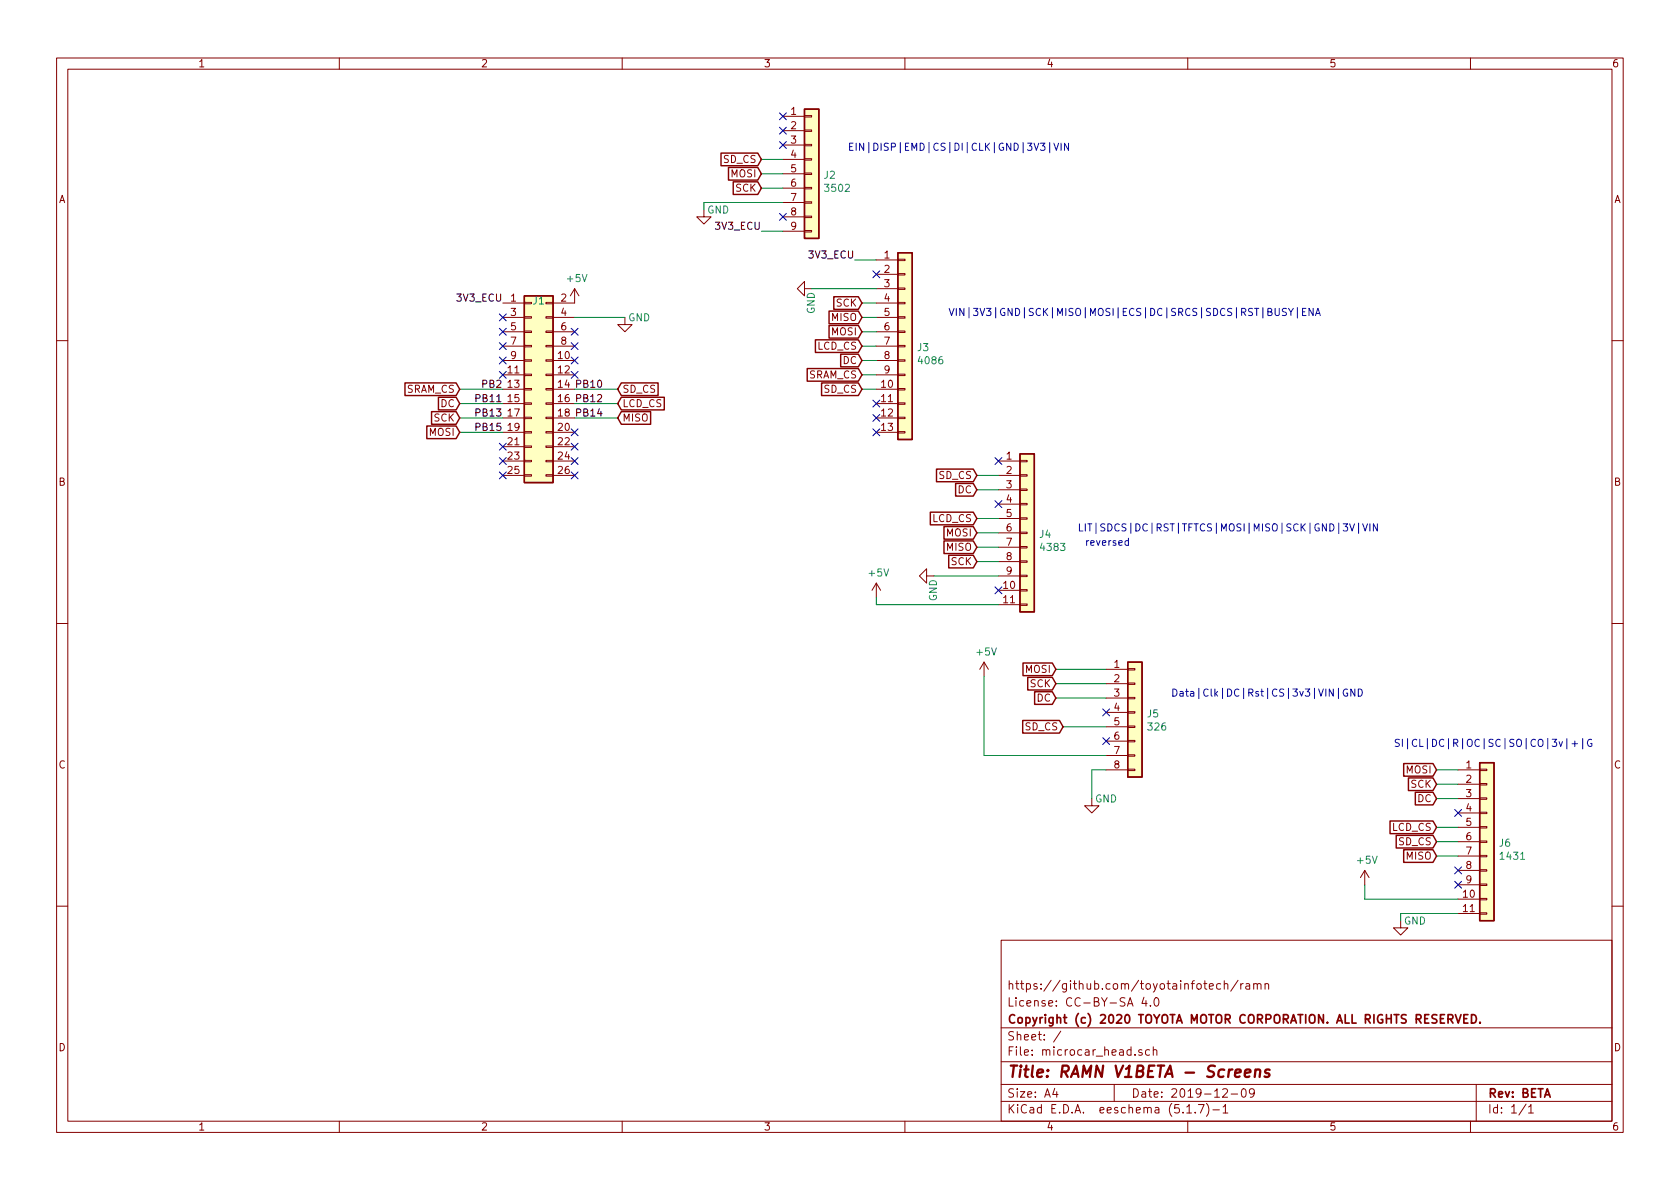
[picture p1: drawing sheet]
<svg xmlns="http://www.w3.org/2000/svg" width="297mm" height="210mm" viewBox="0 0 297 210" stroke-linecap="round" stroke-linejoin="round" font-family="sans-serif">
<g fill="none" stroke="#840000" stroke-width=".18">
<path d="M10 10.3h277v189.9h-277zM12 12.2h273v186.1h-273zM60 10.3v1.9M110 10.3v1.9M160 10.3v1.9M210 10.3v1.9M260 10.3v1.9M124.5 37.1v1.2h1.2l-1.2 1.3-1.3-1.3h1.3M138.4 20.6h3.8M138.4 23.1h3.8M138.4 25.6h3.8M138.4 28.2h3.8"/>
<path d="M138.4 30.7h3.8M138.4 33.3h3.8M138.4 35.8h3.8M138.4 38.3h3.8M142.2 35.7h1.3v.2h-1.3zM142.2 38.2h1.3v.3h-1.3zM142.2 33.1h1.3v.3h-1.3zM142.2 28.1h1.3v.2h-1.3zM142.2 25.5h1.3v.3h-1.3zM142.2 23h1.3v.2h-1.3zM142.2 20.4h1.3v.3h-1.3zM142.2 30.6h1.3v.3h-1.3z"/>
<path d="M88.9 53.6h3.8M88.9 56.1h3.8M88.9 58.7h3.8M92.7 58.5h1.3v.3h-1.3zM92.7 56h1.3v.3h-1.3zM92.7 53.5h1.3v.2h-1.3zM96.5 58.5h1.3v.3h-1.3zM96.5 56h1.3v.3h-1.3zM96.5 53.5h1.3v.2h-1.3zM97.8 56.1h3.8M97.8 58.7h3.8M101.6 51v2.6h-3.8"/>
<path d="M101.6 51l-.8 1.3M101.6 51l.8 1.3M110.5 56.1v1.3h1.3l-1.3 1.3-1.3-1.3h1.3M138.4 40.9h3.8M142.2 40.8h1.3v.2h-1.3zM142.2 51v-1.2l-1.2 1.2 1.2 1.3v-1.3h1.3M154.9 53.6h3.8M154.9 56.1h3.8M154.9 58.7h3.8M154.9 46h3.8M154.9 48.5h3.8M154.9 51h3.8"/>
<path d="M158.7 58.5h1.3v.3h-1.3zM158.7 56h1.3v.3h-1.3zM158.7 53.5h1.3v.2h-1.3zM158.7 50.9h1.3v.3h-1.3zM158.7 48.4h1.3v.2h-1.3zM158.7 45.8h1.3v.3h-1.3zM10 60.2h2M88.9 63.7h3.8M88.9 66.3h3.8M88.9 68.8h3.8M88.9 71.4h3.8M88.9 73.9h3.8"/>
<path d="M88.9 76.4h3.8M88.9 79h3.8M88.9 61.2h3.8M92.7 73.8h1.3v.2h-1.3zM92.7 76.3h1.3v.3h-1.3zM92.7 78.9h1.3v.2h-1.3zM92.7 71.2h1.3v.3h-1.3zM92.7 66.2h1.3v.2h-1.3zM92.7 63.6h1.3v.3h-1.3zM92.7 61.1h1.3v.2h-1.3zM92.7 68.7h1.3v.3h-1.3zM96.5 73.8h1.3v.2h-1.3z"/>
<path d="M96.5 76.3h1.3v.3h-1.3zM96.5 78.9h1.3v.2h-1.3zM96.5 71.2h1.3v.3h-1.3zM96.5 66.2h1.3v.2h-1.3zM96.5 63.6h1.3v.3h-1.3zM96.5 61.1h1.3v.2h-1.3zM96.5 68.7h1.3v.3h-1.3zM97.8 63.7h3.8M97.8 66.3h3.8M97.8 68.8h3.8M97.8 71.4h3.8M97.8 73.9h3.8"/>
<path d="M97.8 76.4h3.8M97.8 79h3.8M97.8 61.2h3.8M154.9 63.7h3.8M154.9 66.3h3.8M154.9 68.8h3.8M154.9 71.4h3.8M154.9 73.9h3.8M154.9 76.4h3.8M154.9 61.2h3.8M158.7 66.2h1.3v.2h-1.3zM158.7 68.7h1.3v.3h-1.3z"/>
<path d="M158.7 71.2h1.3v.3h-1.3zM158.7 73.8h1.3v.2h-1.3zM158.7 76.3h1.3v.3h-1.3zM158.7 63.6h1.3v.3h-1.3zM158.7 61.1h1.3v.2h-1.3zM285 60.2h2M88.9 81.5h3.8M88.9 84.1h3.8M92.7 81.4h1.3v.3h-1.3zM92.7 83.9h1.3v.3h-1.3zM96.5 81.4h1.3v.3h-1.3zM96.5 83.9h1.3v.3h-1.3z"/>
<path d="M97.8 81.5h3.8M97.8 84.1h3.8M176.5 81.5h3.8M176.5 84.1h3.8M176.5 86.6h3.8M176.5 89.1h3.8M176.5 91.7h3.8M176.5 94.2h3.8M176.5 96.8h3.8M176.5 99.3h3.8M180.3 99.2h1.3v.2h-1.3zM180.3 96.6h1.3v.3h-1.3z"/>
<path d="M180.3 91.6h1.3v.2h-1.3zM180.3 89h1.3v.3h-1.3zM180.3 86.5h1.3v.2h-1.3zM180.3 83.9h1.3v.3h-1.3zM180.3 94.1h1.3v.3h-1.3zM180.3 81.4h1.3v.3h-1.3zM10 110.3h2M154.9 103.1l-.7 1.3M154.9 103.1v2.6M154.9 103.1l.8 1.3M163.8 101.8v-1.2l-1.2 1.2 1.2 1.3v-1.3h1.3M174 117.1l-.8 1.3"/>
<path d="M174 117.1v2.5M174 117.1l.8 1.3M176.5 104.4h3.8M176.5 106.9h3.8M176.5 101.8h3.8M180.3 101.7h1.3v.3h-1.3zM180.3 104.3h1.3v.2h-1.3zM180.3 106.8h1.3v.3h-1.3zM195.6 118.4h3.8M199.4 118.2h1.3v.3h-1.3zM285 110.3h2M195.6 136.1h3.8"/>
<path d="M195.6 120.9h3.8M195.6 123.4h3.8M195.6 126h3.8M195.6 128.5h3.8M195.6 131.1h3.8M195.6 133.6h3.8M199.4 130.9h1.3v.3h-1.3zM199.4 133.5h1.3v.2h-1.3zM199.4 136h1.3v.3h-1.3zM199.4 128.4h1.3v.2h-1.3zM199.4 123.3h1.3v.3h-1.3zM199.4 120.8h1.3v.2h-1.3z"/>
<path d="M199.4 125.9h1.3v.2h-1.3zM257.8 136.1h3.8M257.8 138.7h3.8M261.6 138.6h1.3v.2h-1.3zM261.6 136h1.3v.3h-1.3zM193 141.2v1.3h1.3l-1.3 1.3-1.2-1.3h1.2M241.3 153.9l-.8 1.3M241.3 153.9v2.6M241.3 153.9l.8 1.3M257.8 159h3.8M257.8 141.2h3.8M257.8 143.8h3.8"/>
<path d="M257.8 146.3h3.8M257.8 148.8h3.8M257.8 151.4h3.8M257.8 153.9h3.8M257.8 156.5h3.8M261.6 153.8h1.3v.2h-1.3zM261.6 156.3h1.3v.3h-1.3zM261.6 158.9h1.3v.2h-1.3zM261.6 151.3h1.3v.2h-1.3zM261.6 146.2h1.3v.2h-1.3zM261.6 143.6h1.3v.3h-1.3zM261.6 141.1h1.3v.2h-1.3z"/>
<path d="M261.6 148.7h1.3v.3h-1.3zM10 160.2h2M177 166.3h108v32h-108zM202.3 176.3l-.4 1.1h.9M202.6 176.9v1M203.4 177.8v.1M204.2 176.6l.2-.2a.8 .8 0 0 1 .5 .8 .8 .8 0 0 1-.5 .7l-.2-.1-.2-.4zM213.8 174.4l.7-.1v-.3l-.5-.1-.2 .2 .1 .7h.6M215.8 174l-.4-.1-.3 .3 .1 .6 .2 .1 .4-.1M216.5 174.1l.2-.2 .3 .1 .1 .9M216.5 173.4v1.5M218.9 173.3l-1.3 2"/>
<path d="M219.4 173.9v1M219.8 173.9l-.4 .3M220.3 174h.6l.1 .9M221 174.3l-.6 .1a.29 .29 0 0 0-.2 .2 .29 .29 0 0 0 .2 .3l.6-.1M221.7 174.1l.2-.2 .3 .1 .1 .9M221.7 173.9v1M222.3 174.1a.36 .36 0 0 1 .3-.2 .36 .36 0 0 1 .4 .2v.8M223.7 174.1l.2-.2 .3 .1 .1 .9M223.7 173.9v1M247.6 162.8v1.3h1.3l-1.3 1.2-1.2-1.2h1.2M257.8 161.5h3.8M261.6 161.4h1.3v.3h-1.3z"/>
<path d="M285 160.2h2M60 198.3v1.9M110 198.3v1.9M160 198.3v1.9M177 194.8h108M177 191.8h108M177 187.8h108M177 181.8h108M186.5 192.5l-.4 1h1M186.8 193v1M187.6 182.3l-1.3 2M197 191.8v3"/>
<path d="M200.7 186.5v.1M201.9 185.7a.37 .37 0 0 0-.6 .1l.1 .2 .5 .2 .1 .1-.2 .3-.5-.1M203.3 185.7l-.5-.1-.3 .3 .1 .6 .2 .1 .5-.1M203.9 185.7h.1a.37 .37 0 0 1 .5 .1v.8M203.9 185.1v1.5M209.8 195.8l.5-.5v1.5M209.8 196.8h.9M210 198.3v1.9M211.3 196.7v.1M211.9 195.3h1l-.7 1.5M213.3 195.1a1.71 1.71 0 0 1 0 2.3M214.5 196.3h1.1"/>
<path d="M216.2 192.7l.2-.2h.4l.2 .5-.9 1h.9M216.3 195.8l.4-.5v1.5M216.3 196.8h.8M217.7 193.5h1.1M219.6 192.7l.4-.2a.94 .94 0 0 1 0 1.5 .82 .82 0 0 1-.4-1.3zM221.8 193.2l-.3 .3h-.3l-.3-.3v-.4l.2-.2 .4-.1 .2 .2a1.13 1.13 0 0 1-.2 1.2l-.4 .1M260 198.3v1.9M261 191.8v6.5M269.8 195.2l-1.2 2M270.3 195.8l.4-.5v1.5M270.3 196.8h.8"/>
</g>
<path d="M220.1 189.8l1-.2-.1-.4-.5-.1-.4 .3v.9l.2 .1 .6-.1M222 189.3a.52 .52 0 0 1 .8 .1l-.1 1M222 189.1l-.2 1.3M224.5 189.2l-.5-.1-.2 .1-.1 .3 .2 .3 .5 .1 .1 .3-.2 .1-.2 .1-.5-.1" fill="none" stroke="#840000" stroke-width=".41"/>
<path d="M257.3 179.4l.5 1.5 .5-1.5M259.5 179.4h-.7v1.5h.7M260.2 179.4a.76 .76 0 0 1 .8 .8 .76 .76 0 0 1-.8 .7zM258.8 180.1h.5M261.7 180.8v.1" fill="none" stroke="#840000" stroke-width=".3"/>
<g fill="#ffffc2" stroke="#ffffc2" stroke-width=".18">
<path d="M92.7 52.3h5.1v33h-5.1z"/>
<path d="M261.6 134.9h2.6v27.9h-2.6z"/>
<path d="M180.3 80.3h2.6v27.9h-2.6z"/>
<path d="M142.2 19.3h2.6v22.9h-2.6z"/>
<path d="M158.7 44.7h2.6v33h-2.6z"/>
<path d="M199.4 117.1h2.5v20.3h-2.5z"/>
</g>
<g fill="none" stroke="#840000" stroke-width=".25">
<path d="M142.2 19.3h2.6v22.9h-2.6zM127.5 27.1h6.5l.6 1.1-.6 1.1h-6.5zM128.8 29.6h5.2l.6 1.1-.6 1.1h-5.2zM129.6 32.2h4.4l.6 1.1-.6 1.1h-4.4zM92.7 52.3h5.1v33h-5.1zM146.6 55h5.2l.6 1.1-.6 1.1h-5.2zM146.6 57.6h5.2l.6 1.1-.6 1.1h-5.2zM147.4 52.5h4.4l.6 1.1-.6 1.1h-4.4zM158.7 44.7h2.6v33h-2.6zM71.6 67.7h9l.7 1.1-.7 1.1h-9zM75.5 75.3h5.1l.7 1.1-.7 1.2h-5.1zM76.3 72.8h4.3l.7 1.1-.7 1.1h-4.3z"/>
<path d="M77.5 70.3h3.1l.7 1.1-.7 1.1h-3.1zM109.9 67.7h6.5v2.2h-6.5l-.7-1.1zM109.9 70.3h7.5v2.2h-7.5l-.7-1.1zM109.9 72.8h5.1v2.2h-5.1l-.7-1.1zM142.7 65.2h9.1l.6 1.1-.6 1.1h-9.1zM144.2 60.1h7.6l.6 1.1-.6 1.1h-7.6zM145.3 67.7h6.5l.6 1.1-.6 1.1h-6.5zM148.6 62.6h3.2l.6 1.1-.6 1.2h-3.2zM164.5 90.6h7.6l.6 1.1-.6 1.1h-7.6zM165.6 83h6.5l.6 1.1-.6 1.1h-6.5zM166.9 95.7h5.2l.6 1.1-.6 1.1h-5.2zM166.9 93.1h5.2l.6 1.1-.6 1.1h-5.2z"/>
<path d="M167.7 98.2h4.4l.6 1.1-.6 1.1h-4.4zM169 85.5h3.1l.6 1.1-.6 1.1h-3.1zM180.3 80.3h2.6v27.9h-2.6zM180.9 117.2h5.2l.6 1.2-.6 1.1h-5.2zM181.7 119.8h4.4l.6 1.1-.6 1.1h-4.4zM199.4 117.1h2.5v20.3h-2.5zM180.8 127.4h6.5l.7 1.1-.7 1.1h-6.5zM182.9 122.3h3.2l.6 1.1-.6 1.2h-3.2zM248.2 135h5.2l.6 1.1-.6 1.2h-5.2zM249 137.6h4.4l.6 1.1-.6 1.1h-4.4zM261.6 134.9h2.6v27.9h-2.6zM245.8 145.2h7.6l.6 1.1-.6 1.1h-7.6z"/>
<path d="M246.9 147.7h6.5l.6 1.1-.6 1.2h-6.5zM248.2 150.3h5.2l.6 1.1-.6 1.1h-5.2zM250.2 140.1h3.2l.6 1.1-.6 1.1h-3.2z"/>
</g>
<g fill="none" stroke="#008400" stroke-width=".18">
<path d="M134.6 33.3h3.8M134.6 28.2h3.8M134.6 30.7h3.8M138.4 35.8h-13.9v1.3M101.6 56.1h8.9M134.6 40.9h3.8M143.5 51h11.4M151.1 46h3.8M152.4 53.6h2.5M152.4 56.1h2.5M152.4 58.7h2.5M81.3 68.8h7.6"/>
<path d="M81.3 76.4h7.6M81.3 73.9h7.6M81.3 71.4h7.6M101.6 68.8h7.6M101.6 73.9h7.6M101.6 71.4h7.6M152.4 61.2h2.5M152.4 63.7h2.5M152.4 66.3h2.5M152.4 68.8h2.5M172.7 96.8h3.8M172.7 94.2h3.8"/>
<path d="M172.7 91.7h3.8M172.7 86.6h3.8M172.7 84.1h3.8M172.7 99.3h3.8M154.9 105.7v1.2h21.6M165.1 101.8h11.4M174 119.6v14h21.6M186.7 118.4h8.9M186.7 123.4h8.9M186.7 120.9h8.9M188 128.5h7.6M195.6 136.1h-2.6v5.1"/>
<path d="M254 136.1h3.8M254 138.7h3.8M241.3 156.5v2.5h16.5M254 151.4h3.8M254 148.8h3.8M254 146.3h3.8M254 141.2h3.8M257.8 161.5h-10.2v1.3"/>
</g>
<g fill="none" stroke="#0000c2" stroke-width=".18">
<path d="M182.8 25.3l.4 1.3 .5-1.3M184 25.3h.8l-.5 .5 .4 .1v.6l-.2 .1-.5-.1M185.6 25.2v1.8M186.3 25.3l.5 1.3 .4-1.3M187.6 25.3v1.3M188.9 25.3v1.3l-.7-1.3v1.3M224.2 55.1h.5l.2-.2-.1-.2-.6-.2v1.3h.5l.2-.1v-.3l-.3-.3M225.5 54.5v1.1l.2 .2 .4-.1 .1-.1v-1.1M227.5 54.6l-.5-.1-.3 .3 .1 .3 .6 .2v.4l-.2 .1-.5-.1M227.8 54.5l.4 .7 .5-.7M228.2 55.2v.6M229.4 54.4v1.8"/>
<path d="M230.3 55.1h.4M230.9 54.5h-.6v1.3h.6M232.2 54.5v1.3l-.8-1.3v1.3M232.6 55.8l.4-1.3 .5 1.3M232.7 55.4h.6M199.5 95.7l-.3-.1-.3 .2 .1 .6h.5M199.5 95.2v1.2M236.7 92.5v1.8M237.5 92.6h.8l-.5 .5 .4 .1v.6l-.2 .1-.5-.1M238.6 92.6l.5 1.3 .4-1.3M240.2 92.5v1.8M240.9 92.6l.5 1.3 .4-1.3"/>
<path d="M242.2 92.6v1.3M243.5 92.6v1.3l-.7-1.3v1.3M235.7 121.8v1.3l-.7-1.3v1.3M236.7 121.7v1.8M238.2 121.9a.59 .59 0 0 0-.7 .6 .59 .59 0 0 0 .7 .6l.1-.5h-.3M239.5 121.8v1.3l-.7-1.3v1.3M240.2 121.8a.64 .64 0 0 1 .7 .7 .64 .64 0 0 1-.7 .6zM274.4 130.7h.8l-.4 .5 .4 .1v.5l-.2 .2-.6-.1M275.7 131.2l.2 .8 .4-.8M277 130.6v1.8M278 131.5h.9M278.4 131v1"/>
<path d="M279.8 130.6v1.8M281.4 130.8a.59 .59 0 0 0-.7 .6 .59 .59 0 0 0 .7 .5l.1-.4h-.3"/>
</g>
<g fill="none" stroke="#000084" stroke-width=".18">
<path d="M137.8 20l1.2 1.2M139 20l-1.2 1.2M137.8 37.7l1.2 1.3M137.8 25l1.2 1.3M137.8 22.5l1.2 1.2M139 37.7l-1.2 1.3M139 25l-1.2 1.3M139 22.5l-1.2 1.2M88.3 55.5l1.2 1.2M88.3 58.1l1.2 1.2M89.5 55.5l-1.2 1.2M89.5 58.1l-1.2 1.2"/>
<path d="M101 58.1l1.2 1.2M102.2 58.1l-1.2 1.2M154.3 47.9l1.2 1.2M155.5 47.9l-1.2 1.2M88.3 78.4l1.2 1.2M88.3 60.6l1.2 1.2M88.3 65.7l1.2 1.2M88.3 63.1l1.2 1.3M89.5 78.4l-1.2 1.2M89.5 60.6l-1.2 1.2M89.5 63.1l-1.2 1.3M89.5 65.7l-1.2 1.2"/>
<path d="M101 65.7l1.2 1.2M101 63.1l1.2 1.3M101 78.4l1.2 1.2M101 75.8l1.2 1.3M101 60.6l1.2 1.2M102.2 65.7l-1.2 1.2M102.2 63.1l-1.2 1.3M102.2 78.4l-1.2 1.2M102.2 75.8l-1.2 1.3M102.2 60.6l-1.2 1.2M154.3 73.3l1.2 1.2M154.3 70.8l1.2 1.2"/>
<path d="M154.3 75.8l1.2 1.3M155.5 73.3l-1.2 1.2M155.5 70.8l-1.2 1.2M155.5 75.8l-1.2 1.3M88.3 80.9l1.2 1.2M88.3 83.5l1.2 1.2M89.5 80.9l-1.2 1.2M89.5 83.5l-1.2 1.2M101 83.5l1.2 1.2M101 80.9l1.2 1.2M102.2 83.5l-1.2 1.2M102.2 80.9l-1.2 1.2"/>
<path d="M175.9 80.9l1.2 1.2M175.9 88.5l1.2 1.3M177.1 80.9l-1.2 1.2M177.1 88.5l-1.2 1.3M175.9 103.8l1.2 1.2M177.1 103.8l-1.2 1.2M195 125.4l1.2 1.2M195 130.4l1.2 1.3M196.2 125.4l-1.2 1.2M196.2 130.4l-1.2 1.3M257.2 143.1l1.2 1.3M257.2 153.3l1.2 1.2"/>
<path d="M257.2 155.8l1.2 1.3M258.4 143.1l-1.2 1.3M258.4 153.3l-1.2 1.2M258.4 155.8l-1.2 1.3"/>
</g>
<text font-size="2.8" fill="#840000" x="178" y="190.5">Title: RAMN V1BETA - Screens</text>
<g font-size="2.1" fill="#840000">
<text x="178" y="178">License: CC-BY-SA 4.0</text>
<text x="178" y="175">https://github.com/toyotainfotech/ramn</text>
<text x="178" y="184">Sheet: /</text>
<text x="178" y="181">Copyright (c) 2020 TOYOTA MOTOR CORPORATION. ALL RIGHTS RESERVED.</text>
<text x="178" y="186.7">File: microcar_head.sch</text>
<text x="178" y="196.9">KiCad E.D.A. eeschema (5.1.7)-1</text>
<text x="178" y="194.1">Size: A4</text>
<text x="200" y="194.1">Date: 2019-12-09</text>
<text x="263" y="194.1">Rev: BETA</text>
<text x="263" y="196.9">Id: 1/1</text>
</g>
<g font-size="1.8" fill="#840000">
<text x="35" y="11.9">1</text>
<text x="85" y="11.9">2</text>
<text x="135" y="11.9">3</text>
<text x="185" y="11.9">4</text>
<text x="235" y="11.9">5</text>
<text x="285" y="11.9">6</text>
<text x="139.9" y="20.3">1</text>
<text x="139.9" y="22.9">2</text>
<text x="127.9" y="28.8">SD_CS</text>
<text x="139.9" y="25.4">3</text>
<text x="139.9" y="27.9">4</text>
<text x="10.4" y="35.9">A</text>
<text x="129.3" y="31.4">MOSI</text>
<text x="130.1" y="33.9">SCK</text>
<text x="139.9" y="30.5">5</text>
<text x="139.9" y="33">6</text>
<text x="139.9" y="35.6">7</text>
<text x="285.4" y="35.9">A</text>
<text x="139.9" y="38.1">8</text>
<text x="139.9" y="40.6">9</text>
<text x="156.4" y="45.7">1</text>
<text x="90.3" y="53.3">1</text>
<text x="99.2" y="53.3">2</text>
<text x="156.4" y="48.3">2</text>
<text x="156.4" y="50.8">3</text>
<text x="156.4" y="53.3">4</text>
<text x="90.3" y="55.9">3</text>
<text x="90.3" y="58.4">5</text>
<text x="99.2" y="55.9">4</text>
<text x="99.2" y="58.4">6</text>
<text x="147.1" y="56.8">MISO</text>
<text x="147.1" y="59.3">MOSI</text>
<text x="147.9" y="54.2">SCK</text>
<text x="156.4" y="55.9">5</text>
<text x="156.4" y="58.4">6</text>
<text x="90.3" y="61">7</text>
<text x="90.3" y="63.5">9</text>
<text x="98.7" y="63.5">10</text>
<text x="99.2" y="61">8</text>
<text x="144.5" y="61.8">LCD_CS</text>
<text x="149" y="64.4">DC</text>
<text x="156.4" y="61">7</text>
<text x="156.4" y="63.5">8</text>
<text x="71.9" y="69.5">SRAM_CS</text>
<text x="89.8" y="66">11</text>
<text x="89.8" y="68.6">13</text>
<text x="89.8" y="71.1">15</text>
<text x="98.7" y="66">12</text>
<text x="110" y="69.5">SD_CS</text>
<text x="143" y="66.9">SRAM_CS</text>
<text x="145.7" y="69.5">SD_CS</text>
<text x="155.9" y="68.6">10</text>
<text x="155.9" y="71.1">11</text>
<text x="156.4" y="66">9</text>
<text x="76" y="77.1">MOSI</text>
<text x="76.8" y="74.5">SCK</text>
<text x="77.9" y="72">DC</text>
<text x="89.8" y="73.7">17</text>
<text x="89.8" y="76.2">19</text>
<text x="98.7" y="76.2">20</text>
<text x="110" y="72">LCD_CS</text>
<text x="110" y="74.5">MISO</text>
<text x="155.9" y="73.7">12</text>
<text x="155.9" y="76.2">13</text>
<text x="89.8" y="78.7">21</text>
<text x="89.8" y="81.3">23</text>
<text x="89.8" y="83.8">25</text>
<text x="98.7" y="78.7">22</text>
<text x="98.7" y="81.3">24</text>
<text x="98.7" y="83.8">26</text>
<text x="178" y="81.3">1</text>
<text x="178" y="83.8">2</text>
<text x="10.4" y="85.9">B</text>
<text x="166" y="84.7">SD_CS</text>
<text x="169.4" y="87.2">DC</text>
<text x="178" y="86.4">3</text>
<text x="178" y="88.9">4</text>
<text x="285.4" y="85.9">B</text>
<text x="164.8" y="92.3">LCD_CS</text>
<text x="167.4" y="94.9">MOSI</text>
<text x="178" y="91.4">5</text>
<text x="178" y="94">6</text>
<text x="167.4" y="97.4">MISO</text>
<text x="168.2" y="99.9">SCK</text>
<text x="178" y="96.5">7</text>
<text x="178" y="99.1">8</text>
<text x="178" y="101.6">9</text>
<text x="177.5" y="104.1">10</text>
<text x="177.5" y="106.7">11</text>
<text x="181.4" y="119">MOSI</text>
<text x="197" y="118.1">1</text>
<text x="182.2" y="121.5">SCK</text>
<text x="183.3" y="124.1">DC</text>
<text x="197" y="120.6">2</text>
<text x="197" y="123.2">3</text>
<text x="197" y="125.7">4</text>
<text x="181.3" y="129.2">SD_CS</text>
<text x="197" y="128.3">5</text>
<text x="197" y="130.8">6</text>
<text x="10.4" y="135.9">C</text>
<text x="197" y="133.3">7</text>
<text x="197" y="135.9">8</text>
<text x="248.7" y="136.8">MOSI</text>
<text x="259.2" y="135.9">1</text>
<text x="285.4" y="135.9">C</text>
<text x="249.5" y="139.3">SCK</text>
<text x="250.6" y="141.9">DC</text>
<text x="259.2" y="138.4">2</text>
<text x="259.2" y="141">3</text>
<text x="259.2" y="143.5">4</text>
<text x="246.1" y="146.9">LCD_CS</text>
<text x="247.3" y="149.5">SD_CS</text>
<text x="259.2" y="146">5</text>
<text x="259.2" y="148.6">6</text>
<text x="248.7" y="152">MISO</text>
<text x="259.2" y="151.1">7</text>
<text x="259.2" y="153.7">8</text>
<text x="258.7" y="158.7">10</text>
<text x="258.7" y="161.3">11</text>
<text x="259.2" y="156.2">9</text>
<text x="10.4" y="185.9">D</text>
<text x="285.4" y="185.9">D</text>
<text x="35" y="199.9">1</text>
<text x="85" y="199.9">2</text>
<text x="135" y="199.9">3</text>
<text x="185" y="199.9">4</text>
<text x="235" y="199.9">5</text>
<text x="285" y="199.9">6</text>
</g>
<g font-size="1.8" fill="#0000c2">
<text x="149.9" y="26.7">EIN|DISP|EMD|CS|DI|CLK|GND|3V3|VIN</text>
<text x="167.6" y="55.9">VIN|3V3|GND|SCK|MISO|MOSI|ECS|DC|SRCS|SDCS|RST|BUSY|ENA</text>
<text x="190.5" y="94">LIT|SDCS|DC|RST|TFTCS|MOSI|MISO|SCK|GND|3V|VIN</text>
<text x="191.8" y="96.5">reversed</text>
<text x="207" y="123.2">Data|Clk|DC|Rst|CS|3v3|VIN|GND</text>
<text x="246.4" y="132.1">SI|CL|DC|R|OC|SC|SO|CO|3v|+|G</text>
</g>
<g font-size="1.8" fill="#008484">
<text x="145.7" y="31.6">J2</text>
<text x="146.1" y="33.9">3502</text>
<text x="125" y="37.8">GND</text>
<text x="94.3" y="53.8">J1</text>
<text x="100.4" y="49.9">+5V</text>
<text x="111.1" y="56.8">GND</text>
<text x="144.1" y="55.5" transform="rotate(-90 144.1 55.5)">GND</text>
<text x="162.3" y="62.1">J3</text>
<text x="162.6" y="64.4">4086</text>
<text x="183.8" y="95.1">J4</text>
<text x="153.7" y="101.9">+5V</text>
<text x="184.2" y="97.4">4383</text>
<text x="165.7" y="106.3" transform="rotate(-90 165.7 106.3)">GND</text>
<text x="172.8" y="115.9">+5V</text>
<text x="202.9" y="126.9">J5</text>
<text x="203.1" y="129.2">326</text>
<text x="193.6" y="141.9">GND</text>
<text x="265.1" y="149.7">J6</text>
<text x="240.1" y="152.7">+5V</text>
<text x="265.5" y="152">1431</text>
<text x="248.2" y="163.5">GND</text>
</g>
<g font-size="1.8">
<text x="126.7" y="40.6">3V3_ECU</text>
<text x="143.3" y="45.7">3V3_ECU</text>
<text x="81" y="53.3">3V3_ECU</text>
<text x="84.5" y="71.1">PB11</text>
<text x="85.5" y="68.6">PB2</text>
<text x="98.7" y="68.6">14 PB10</text>
<text x="98.7" y="71.1">16 PB12</text>
<text x="84.5" y="76.2">PB15</text>
<text x="84.5" y="73.7">PB13</text>
<text x="98.7" y="73.7">18 PB14</text>
</g>
</svg>
